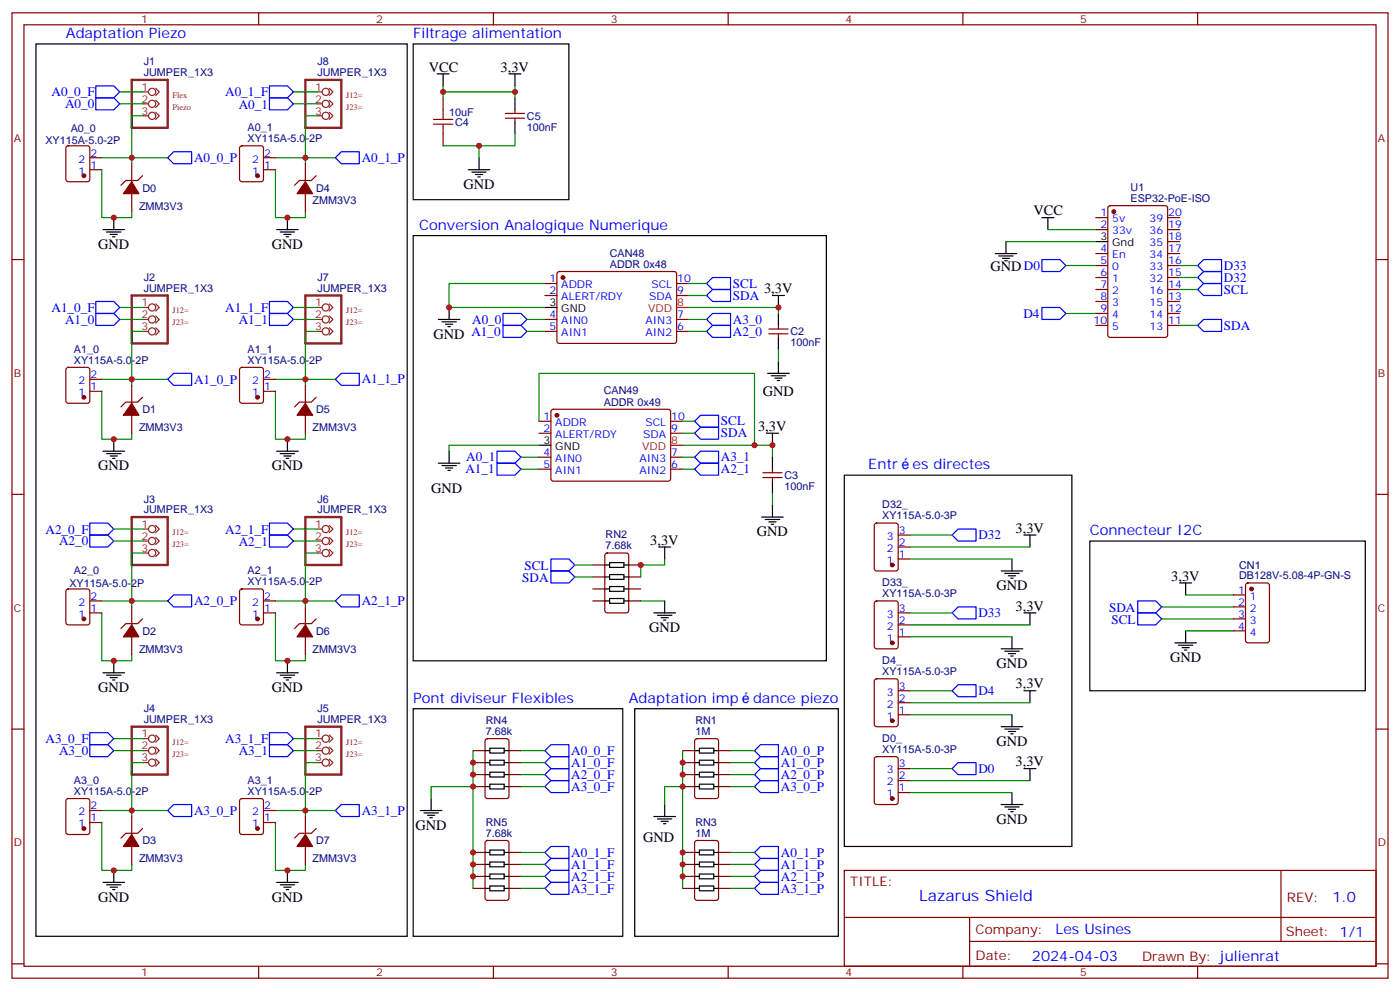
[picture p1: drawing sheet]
<svg xmlns="http://www.w3.org/2000/svg" width="412mm" height="292mm" viewBox="0 0 412 292" stroke-linecap="round" stroke-linejoin="round" font-family="sans-serif">
<g fill="none" stroke="#870000" stroke-width=".35">
<path d="M3.5 3.8h405.4v284.3h-405.4zM7.1 7.3h398.2v277.3h-398.2zM76.2 3.8v3.5M145.3 3.8v3.5M214.5 3.8v3.5M283.6 3.8v3.5M352.8 3.8v3.5M130.5 28.8v3.5M130.5 39.4v3.5M148.9 33.4h5.6M148.9 34.8h5.6M151.7 32.3v1.1"/>
<path d="M151.7 34.8v1.1M19.6 43.1l.5-.2h5.7l.6 .5 .1 9.4-.5 .7h-5.9l-.6-.4-.1-9.5zM26.5 50h3.5M26.5 46.5h3.5M38.8 48.2v5.3M38.8 57v5.3M42 51.8l-1.4 1.4h-3.6l-1.4 1.4M70.8 43.1l.5-.2h5.6l.7 .5v9.4l-.5 .7h-5.8l-.7-.4v-9.5zM77.6 50h3.5M77.6 46.5h3.5M90 48.2v5.3M90 57v5.3"/>
<path d="M93.1 51.8l-1.4 1.4h-3.5l-1.4 1.4M3.5 76.4h3.6M322.8 64.1h3.5M322.8 67.6h3.5M322.8 74.7h3.5M322.8 78.2h3.5M326.6 60.8l.4-.2h16.3l.6 .4 .1 37.7-.5 .6-16.5 .1-.6-.5-.1-37.6zM344 64.1h3.5M344 67.6h3.5M344 74.7h3.5M344 78.2h3.5M344 71.2h3.5"/>
<path d="M405.3 76.4h3.6M160.5 83.5h3.5M160.5 87h3.5M160.5 94.1h3.5M160.5 97.6h3.5M164.3 80.2l.4-.2h34.2l.4 .7v20l-.7 .4h-34.1l-.5-.7v-19.7zM199.3 83.5h3.5M199.3 87h3.5M199.3 94.1h3.5M199.3 97.6h3.5M226.5 98.3h5.6M226.5 96.9h5.6"/>
<path d="M229.3 95.8v1.1M229.3 98.3v1.1M322.8 81.7h3.5M322.8 85.3h3.5M322.8 88.8h3.5M322.8 92.3h3.5M322.8 95.8h3.5M344 81.7h3.5M344 85.3h3.5M344 88.8h3.5M344 92.3h3.5M344 95.8h3.5"/>
<path d="M19.6 108.4l.5-.2h5.7l.6 .4 .1 9.5-.5 .6-5.9 .1-.6-.5-.1-9.4zM26.5 115.3h3.5M26.5 111.7h3.5M38.8 113.5v5.3M42 117l-1.4 1.4h-3.6l-1.4 1.4M70.8 108.4l.5-.2h5.6l.7 .4v9.5l-.5 .6-5.8 .1-.7-.5v-9.4zM77.6 115.3h3.5M77.6 111.7h3.5M90 113.5v5.3M93.1 117l-1.4 1.4h-3.5l-1.4 1.4M38.8 122.3v5.3M90 122.3v5.3"/>
<path d="M158.7 124.1h3.6M158.7 127.6h3.6M158.7 134.7h3.6M158.7 138.2h3.6M162.5 120.8l.5-.3 34.1 .1 .5 .6-.1 20.1-.7 .4-34.1-.1-.4-.6v-19.8zM197.6 124.1h3.5M197.6 127.6h3.5M197.6 134.7h3.5M197.6 138.2h3.5M224.7 139.2h5.7M227.5 138.2v1M3.5 145.6h3.6"/>
<path d="M224.7 140.7h5.7M227.5 140.7v1M257.8 154.3l.4-.2h5.7l.6 .4 .1 13-.5 .6-5.9 .1-.6-.5-.1-12.9zM264.6 157.6h3.5M405.3 145.6h3.6M19.6 173.7l.5-.2h5.7l.6 .4 .1 9.4-.5 .7h-5.9l-.6-.4-.1-9.4zM26.5 177h3.5M38.8 178.8v5.2M70.8 173.7l.5-.2h5.6l.7 .4v9.4l-.5 .7h-5.8l-.7-.4v-9.4zM77.6 177h3.5M90 178.8v5.2M174.6 166.4h3.6"/>
<path d="M174.6 169.9h3.6M174.6 173.5h3.6M174.6 177h3.6M178.4 163.1l.5-.2h5.6l.7 .4v16.5l-.5 .7h-5.8l-.7-.4v-16.5zM185.2 166.4h3.5M185.2 169.9h3.5M185.2 173.5h3.5M185.2 177h3.5M257.8 177.2l.4-.2h5.7l.6 .4 .1 13-.5 .6-5.9 .1-.6-.5-.1-12.9zM264.6 164.6h3.5M264.6 161.1h3.5M363.4 175.2h3.5"/>
<path d="M363.4 178.8h3.5M367.1 171.9l.5-.2h5.6l.7 .4v16.5l-.4 .7h-5.9l-.7-.4v-16.5zM26.5 180.5h3.5M38.8 187.6v5.3M42 182.3l-1.4 1.4h-3.6l-1.4 1.4M77.6 180.5h3.5M90 187.6v5.3M93.1 182.3l-1.4 1.4h-3.5l-1.4 1.4M264.6 180.5h3.5M264.6 187.6h3.5M264.6 184h3.5M363.4 182.3h3.5"/>
<path d="M363.4 185.8h3.5M3.5 214.7h3.6M143.1 217.8l.5-.2h5.6l.7 .4v16.5l-.4 .6-5.9 .1-.7-.5v-16.4zM204.8 217.8l.5-.2h5.7l.6 .4 .1 16.5-.5 .6-5.9 .1-.6-.5-.1-16.4zM257.8 200.1l.4-.2h5.7l.6 .5 .1 12.9-.5 .7h-5.9l-.6-.4-.1-13zM264.6 210.5h3.5M264.6 207h3.5M264.6 203.4h3.5M405.3 214.7h3.6M19.6 235.4l.5-.2h5.7l.6 .4 .1 9.5-.5 .6-5.9 .1-.6-.5-.1-9.4zM26.5 238.7h3.5M70.8 235.4l.5-.2h5.6l.7 .4v9.5l-.5 .6-5.8 .1-.7-.5v-9.4z"/>
<path d="M77.6 238.7h3.5M139.3 221.1h3.6M139.3 224.6h3.6M139.3 228.1h3.6M139.3 231.7h3.6M149.9 221.1h3.6M149.9 224.6h3.6M149.9 228.1h3.6M149.9 231.7h3.6M201.1 221.1h3.5M201.1 224.6h3.5M201.1 228.1h3.5"/>
<path d="M201.1 231.7h3.5M211.7 221.1h3.5M211.7 224.6h3.5M211.7 228.1h3.5M211.7 231.7h3.5M257.8 223.1l.4-.3h5.7l.6 .5 .1 13-.5 .6-5.9 .1-.6-.5-.1-12.9zM264.6 233.4h3.5M264.6 229.9h3.5M264.6 226.4h3.5M26.5 242.3h3.5M38.8 240.5v5.3M38.8 249.3v5.3"/>
<path d="M42 244l-1.4 1.4h-3.6l-1.4 1.4M77.6 242.3h3.5M90 240.5v5.3M90 249.3v5.3M93.1 244l-1.4 1.4h-3.5l-1.4 1.4M139.3 251.1h3.6M139.3 254.6h3.6M139.3 258.1h3.6M143.1 247.8l.5-.3h5.6l.7 .5v16.5l-.4 .6-5.9 .1-.7-.5v-16.5zM149.9 251.1h3.6M149.9 254.6h3.6M149.9 258.1h3.6"/>
<path d="M201.1 251.1h3.5M201.1 254.6h3.5M201.1 258.1h3.5M204.8 247.8l.5-.3h5.7l.6 .5 .1 16.5-.5 .6-5.9 .1-.6-.5-.1-16.5zM211.7 251.1h3.5M211.7 254.6h3.5M211.7 258.1h3.5M248.7 256.4h156.6v28.2h-156.6zM377.3 256.4v20.9M139.3 261.7h3.6M149.9 261.7h3.6M201.1 261.7h3.5"/>
<path d="M211.7 261.7h3.5M248.7 270.2h156.5M285.6 277.3h119.6M285.6 270.2v14.1M3.5 283.9h3.6M76.2 284.6v3.5M145.3 284.6v3.5M214.5 284.6v3.5M283.6 284.6v3.5M352.8 284.6v3.5M405.3 283.9h3.6"/>
</g>
<g fill="#870000" stroke="#870000" stroke-width=".35">
<path d="M38.8 53.5l2.1 3.5h-4.6z"/>
<path d="M38.8 118.8l2.1 3.5h-4.6z"/>
<path d="M38.8 184l2.1 3.6h-4.6z"/>
<path d="M38.8 245.8l2.1 3.5h-4.6z"/>
<path d="M90 53.5l2.1 3.5h-4.6z"/>
<path d="M90 118.8l2.1 3.5h-4.6z"/>
<path d="M90 184l2.1 3.6h-4.6z"/>
<path d="M90 245.8l2.1 3.5h-4.6z"/>
<circle cx="328.1" cy="62.3" r=".53"/>
<circle cx="165.8" cy="81.7" r=".53"/>
<circle cx="164" cy="122.3" r=".53"/>
<circle cx="24.7" cy="51.8" r=".53"/>
<circle cx="24.7" cy="117" r=".53"/>
<circle cx="24.7" cy="182.3" r=".53"/>
<circle cx="24.7" cy="244" r=".53"/>
<circle cx="75.8" cy="51.8" r=".53"/>
<circle cx="75.8" cy="117" r=".53"/>
<circle cx="75.8" cy="182.3" r=".53"/>
<circle cx="75.8" cy="244" r=".53"/>
<circle cx="262.8" cy="166.4" r=".53"/>
<circle cx="262.8" cy="189.3" r=".53"/>
<circle cx="262.8" cy="212.3" r=".53"/>
<circle cx="262.8" cy="235.2" r=".53"/>
<circle cx="368.7" cy="173.5" r=".53"/>
</g>
<g fill="none" stroke="#000" stroke-width=".35">
<path d="M10.6 12.9h109.3v262.9h-109.3zM121.7 12.9h45.9v45.9h-45.9zM128.8 21.8h3.5M130.5 21.8v3.5M149.9 21.8h3.6M151.7 21.8v3.5M151.7 28.8v3.5M151.7 35.9v3.5M137.9 50h6.4M139 50.7h4.2M140.1 51.4h2.1M140.8 52.1h.7"/>
<path d="M141.1 46.5v3.5M30.3 67.6h6.4M31.4 68.3h4.2M32.5 69h2.1M33.2 69.7h.7M33.5 64.1v3.5M81.5 67.6h6.3M82.5 68.3h4.3M83.6 69h2.1M84.3 69.7h.7M84.7 64.1v3.5M121.7 69.4h121.7v125.2h-121.7z"/>
<path d="M293.2 74.7h6.3M294.2 75.4h4.2M295.3 76.1h2.1M296 76.8h.7M296.3 71.2v3.5M306.9 64.1h3.5M308.7 64.1v3.5M322.8 71.2h3.5M129.1 94.1h6.4M130.2 94.8h4.2M131.2 95.5h2.1M131.9 96.2h.7"/>
<path d="M132.3 90.6v3.5M160.5 90.6h3.5M227.5 87h3.6M229.3 87v3.6M229.3 92.3v3.5M229.3 99.4v3.5M226.1 110h6.4M227.2 110.7h4.2M228.2 111.4h2.2M229 112.1h.7M229.3 106.4v3.6M30.3 132.9h6.4"/>
<path d="M31.4 133.6h4.2M32.5 134.3h2.1M33.2 135h.7M33.5 129.4v3.5M81.5 132.9h6.3M82.5 133.6h4.3M83.6 134.3h2.1M84.3 135h.7M84.7 129.4v3.5M129.1 136.4h6.4M130.2 137.1h4.2M131.2 137.8h2.1"/>
<path d="M131.9 138.5h.7M132.3 132.9v3.5M158.7 131.1h3.6M225.8 127.6h3.5M227.5 127.6v3.5M227.5 134.7v3.5M248.7 139.9h67v109.4h-67zM224.4 152.3h6.3M225.4 153h4.3M226.5 153.7h2.1M227.2 154.4h.7M227.5 141.7v3.5"/>
<path d="M227.5 148.8v3.5M301.6 157.6h3.6M303.4 157.6v3.5M321 159.3h81.2v44.1h-81.2zM178.2 166.4h1.4M178.2 169.9h1.4M178.2 173.5h1.4M178.2 177h1.4M179.6 165.7h4.2v1.4h-4.2zM179.6 169.2h4.2v1.4h-4.2zM179.6 172.8h4.2v1.4h-4.2zM179.6 176.3h4.2v1.4h-4.2z"/>
<path d="M183.8 166.4h1.4M183.8 169.9h1.4M183.8 173.5h1.4M183.8 177h1.4M194 161.1h3.6M195.8 161.1v3.5M195.8 177v3.5M294.9 168.2h6.4M296 168.9h4.2M297 169.6h2.2M297.7 170.3h.7M298.1 164.6v3.6"/>
<path d="M347.5 171.7h3.5M349.2 171.7v3.5M30.3 198.2h6.4M31.4 198.9h4.2M32.5 199.6h2.1M33.5 194.6v3.6M81.5 198.2h6.3M82.5 198.9h4.3M83.6 199.6h2.1M84.7 194.6v3.6M192.6 180.5h6.4M193.7 181.2h4.2"/>
<path d="M194.7 181.9h2.1M195.4 182.6h.7M294.9 191.1h6.4M296 191.8h4.2M297 192.5h2.2M297.7 193.2h.7M298.1 187.6v3.5M301.6 180.5h3.6M303.4 180.5v3.5M346.1 189.3h6.3M347.1 190h4.3M348.2 190.7h2.1"/>
<path d="M348.9 191.5h.7M349.2 185.8v3.5M33.2 200.3h.7M84.3 200.3h.7M121.7 208.7h61.7v67.1h-61.7zM187 208.7h59.9v67.1h-59.9zM294.9 214h6.4M296 214.7h4.2M297 215.4h2.2M297.7 216.1h.7M298.1 210.5v3.5M301.6 203.4h3.6"/>
<path d="M303.4 203.4v3.6M123.8 238.7h6.4M124.9 239.4h4.2M127 235.2v3.5M142.9 221.1h1.4M142.9 224.6h1.4M142.9 228.1h1.4M142.9 231.7h1.4M144.3 220.4h4.2v1.4h-4.2zM144.3 223.9h4.2v1.4h-4.2zM144.3 227.4h4.2v1.4h-4.2zM144.3 231h4.2v1.4h-4.2z"/>
<path d="M148.5 221.1h1.4M148.5 224.6h1.4M148.5 228.1h1.4M148.5 231.7h1.4M195.8 237v3.5M204.6 221.1h1.4M204.6 224.6h1.4M204.6 228.1h1.4M204.6 231.7h1.4M206 220.4h4.3v1.4h-4.3zM206 223.9h4.3v1.4h-4.3zM206 227.4h4.3v1.4h-4.3z"/>
<path d="M206 231h4.3v1.4h-4.3zM210.3 221.1h1.4M210.3 224.6h1.4M210.3 228.1h1.4M210.3 231.7h1.4M294.9 237h6.4M296 237.7h4.2M297 238.4h2.2M297.7 239.1h.7M298.1 233.4v3.6M301.6 226.4h3.6M303.4 226.4v3.5"/>
<path d="M30.3 259.9h6.4M33.5 256.4v3.5M81.5 259.9h6.3M84.7 256.4v3.5M125.9 240.1h2.2M126.6 240.8h.8M142.9 251.1h1.4M142.9 254.6h1.4M142.9 258.1h1.4M144.3 250.4h4.2v1.4h-4.2zM144.3 253.9h4.2v1.4h-4.2zM144.3 257.4h4.2v1.4h-4.2z"/>
<path d="M148.5 251.1h1.4M148.5 254.6h1.4M148.5 258.1h1.4M192.6 240.5h6.4M193.7 241.2h4.2M194.7 241.9h2.1M195.4 242.6h.7M204.6 251.1h1.4M204.6 254.6h1.4M204.6 258.1h1.4M206 250.4h4.3v1.4h-4.3zM206 253.9h4.3v1.4h-4.3z"/>
<path d="M206 257.4h4.3v1.4h-4.3zM210.3 251.1h1.4M210.3 254.6h1.4M210.3 258.1h1.4M31.4 260.6h4.2M32.5 261.3h2.1M33.2 262h.7M82.5 260.6h4.3M83.6 261.3h2.1M84.3 262h.7M142.9 261.7h1.4M144.3 260.9h4.2v1.5h-4.2z"/>
<path d="M148.5 261.7h1.4M204.6 261.7h1.4M206 260.9h4.3v1.5h-4.3zM210.3 261.7h1.4"/>
</g>
<g fill="none" stroke="#00f" stroke-width=".35">
<path d="M28.2 28.8h5.3l1.8 1.8-1.8 1.7h-5.3zM28.2 25.3h5.3l1.8 1.8-1.8 1.7h-5.3zM79.4 28.8h5.3l1.7 1.8-1.7 1.7h-5.3zM79.4 25.3h5.3l1.7 1.8-1.7 1.7h-5.3zM49.4 46.5l1.8-1.8h5.2v3.5h-5.2zM98.8 46.5l1.7-1.8h5.3v3.5h-5.3zM306.9 76.4h5.3l1.8 1.8-1.8 1.8h-5.3zM352.8 78.2l1.7-1.8h5.3v3.6h-5.3zM354.5 80h5.3v3.5h-5.3l-1.7-1.8zM28.2 92.3h5.3l1.8 1.8-1.8 1.7h-5.3zM28.2 88.8h5.3l1.8 1.8-1.8 1.7h-5.3zM79.4 92.3h5.3l1.7 1.8-1.7 1.7h-5.3z"/>
<path d="M79.4 88.8h5.3l1.7 1.8-1.7 1.7h-5.3zM148.2 92.3h5.3l1.7 1.8-1.7 1.7h-5.3zM148.2 95.8h5.3l1.7 1.8-1.7 1.8h-5.3zM208.1 87l1.8-1.7h5.3v3.5h-5.3zM208.1 83.5l1.8-1.8h5.3v3.6h-5.3zM208.1 94.1l1.8-1.8h5.3v3.5h-5.3zM208.1 97.6l1.8-1.8h5.3v3.6h-5.3zM306.9 90.6h5.3l1.8 1.7-1.8 1.8h-5.3zM352.8 95.8l1.7-1.7h5.3v3.5h-5.3zM354.5 83.5h5.3v3.5h-5.3l-1.7-1.7zM49.4 111.7l1.8-1.7h5.2v3.5h-5.2zM98.8 111.7l1.7-1.7h5.3v3.5h-5.3z"/>
<path d="M146.4 132.9h5.3l1.8 1.8-1.8 1.7h-5.3zM146.4 136.4h5.3l1.8 1.8-1.8 1.7h-5.3zM204.6 127.6l1.8-1.8h5.3v3.6h-5.3zM204.6 124.1l1.8-1.8h5.3v3.5h-5.3zM204.6 134.7l1.8-1.8h5.3v3.5h-5.3zM204.6 138.2l1.8-1.8h5.3v3.5h-5.3zM26.5 157.6h5.2l1.8 1.7-1.8 1.8h-5.2zM26.5 154.1h5.2l1.8 1.7-1.8 1.8h-5.2zM79.4 157.6h5.3l1.7 1.7-1.7 1.8h-5.3zM79.4 154.1h5.3l1.7 1.7-1.7 1.8h-5.3zM280.5 157.6l1.7-1.8h5.3v3.5h-5.3zM49.4 177l1.8-1.8h5.2v3.6h-5.2z"/>
<path d="M98.8 177l1.7-1.8h5.3v3.6h-5.3zM162.3 168.2h5.3l1.7 1.7-1.7 1.8h-5.3zM162.3 164.6h5.3l1.7 1.8-1.7 1.8h-5.3zM282.2 178.8h5.3v3.5h-5.3l-1.7-1.8zM335.1 177h5.3l1.8 1.8-1.8 1.7h-5.3zM335.1 180.5h5.3l1.8 1.8-1.8 1.7h-5.3zM26.5 219.3h5.2l1.8 1.8-1.8 1.7h-5.2zM26.5 215.8h5.2l1.8 1.8-1.8 1.7h-5.2zM79.4 219.3h5.3l1.7 1.8-1.7 1.7h-5.3zM79.4 215.8h5.3l1.7 1.8-1.7 1.7h-5.3zM282.2 201.7h5.3v3.5h-5.3l-1.7-1.8zM49.4 238.7l1.8-1.7h5.2v3.5h-5.2z"/>
<path d="M98.8 238.7l1.7-1.7h5.3v3.5h-5.3zM160.5 221.1l1.8-1.8h5.3v3.5h-5.3zM160.5 224.6l1.8-1.8h5.3v3.6h-5.3zM160.5 231.7l1.8-1.8h5.3v3.5h-5.3zM162.3 226.4h5.3v3.5h-5.3l-1.8-1.8zM222.2 224.6l1.8-1.8h5.3v3.6h-5.3zM222.2 231.7l1.8-1.8h5.3v3.5h-5.3zM222.2 221.1l1.8-1.8h5.3v3.5h-5.3zM224 226.4h5.3v3.5h-5.3l-1.8-1.8zM282.2 224.6h5.3v3.5h-5.3l-1.7-1.7zM160.5 254.6l1.8-1.8h5.3v3.6h-5.3zM162.3 249.3h5.3v3.5h-5.3l-1.8-1.7z"/>
<path d="M162.3 256.4h5.3v3.5h-5.3l-1.8-1.8zM222.2 254.6l1.8-1.8h5.3v3.6h-5.3zM224 249.3h5.3v3.5h-5.3l-1.8-1.7zM224 256.4h5.3v3.5h-5.3l-1.8-1.8zM160.5 261.7l1.8-1.8h5.3v3.5h-5.3zM222.2 261.7l1.8-1.8h5.3v3.5h-5.3z"/>
</g>
<g fill="none" stroke="#008700" stroke-width=".35">
<path d="M35.3 27.1h7M35.3 30.6h7M42.3 34.1h-3.5v12.4h10.6M86.4 27.1h7.1M86.4 30.6h7.1M93.5 34.1h-3.5v12.4h8.8M130.5 25.3v3.5M130.5 27.1h21.2M151.7 39.4v3.5h-10.6M151.7 25.3v3.5M30 50v14.1h8.8v-1.8M30 46.5h8.8v1.7"/>
<path d="M81.1 46.5h8.9v1.7M81.1 50v14.1h8.9v-1.8M130.5 42.9h10.6v3.6M296.3 71.2h26.5M308.7 67.6h14.1M314 78.2h8.8M347.5 78.2h5.3M35.3 94.1h7M35.3 90.6h7M42.3 97.6h-3.5v14.1h10.6M86.4 94.1h7.1M86.4 90.6h7.1"/>
<path d="M93.5 97.6h-3.5v14.1h8.8M155.2 94.1h5.3M155.2 97.6h5.3M160.5 83.5h-28.2v7.1h28.2M202.8 90.6h26.5v1.7M202.8 83.5h5.3M202.8 87h5.3M202.8 94.1h5.3M202.8 97.6h5.3M314 92.3h8.8M347.5 85.3h5.3M347.5 95.8h5.3"/>
<path d="M347.5 81.7h5.3M30 111.7h8.8v1.8M30 115.3v14.1h8.8v-1.8M81.1 111.7h8.9v1.8M81.1 115.3v14.1h8.9v-1.8M229.3 102.9v3.5M153.5 134.7h5.2M153.5 138.2h5.2M158.7 131.1h-26.4v1.8M158.7 124.1v-14.1h63.5v21.1M201.1 131.1h26.4v3.6M201.1 127.6h3.5"/>
<path d="M201.1 124.1h3.5M201.1 134.7h3.5M201.1 138.2h3.5M33.5 159.3h8.8M33.5 155.8h8.8M86.4 159.3h7.1M86.4 155.8h7.1M227.5 145.2v3.6M268.1 157.6h12.4M30 177h8.8v1.8M42.3 162.9h-3.5v14.1h10.6M81.1 177h8.9v1.8"/>
<path d="M93.5 162.9h-3.5v14.1h8.8M169.3 166.4h5.3M169.3 169.9h5.3M188.7 177h7.1M195.8 164.6v1.8h-7.1v3.5M268.1 161.1h35.3M268.1 164.6h30M342.2 178.8h21.2M349.2 175.2h14.2M30 180.5v14.1h8.8v-1.7M81.1 180.5v14.1h8.9v-1.7M268.1 180.5h12.4"/>
<path d="M268.1 184h35.3M268.1 187.6h30M342.2 182.3h21.2M349.2 185.8h14.2M33.5 217.6h8.8M86.4 217.6h7.1M268.1 203.4h12.4M268.1 207h35.3M268.1 210.5h30M30 238.7h8.8v1.8M33.5 221.1h8.8M42.3 224.6h-3.5v14.1h10.6"/>
<path d="M81.1 238.7h8.9v1.8M86.4 221.1h7.1M93.5 224.6h-3.5v14.1h8.8M139.3 231.7h-12.3v3.5M139.3 221.1v40.6M153.5 221.1h7M153.5 224.6h7M153.5 228.1h7M153.5 231.7h7M201.1 221.1v10.6h-5.3v5.3M201.1 231.7v30M215.2 221.1h7"/>
<path d="M215.2 224.6h7M215.2 228.1h7M215.2 231.7h7M268.1 226.4h12.4M268.1 229.9h35.3M268.1 233.4h30M30 242.3v14.1h8.8v-1.8M81.1 242.3v14.1h8.9v-1.8M153.5 251.1h7M153.5 254.6h7M153.5 258.1h7M215.2 251.1h7"/>
<path d="M215.2 254.6h7M215.2 258.1h7M153.5 261.7h7M215.2 261.7h7"/>
</g>
<path d="M199.3 90.6h3.5M197.6 131.1h3.5" fill="none" stroke="#f00" stroke-width=".35"/>
<path d="M127.7 36.6h5.6M127.7 35.2h5.6M130.5 32.3v2.9M130.5 36.6v2.8" fill="none" stroke="#a10000" stroke-width=".35"/>
<path d="M38.8 23.5h10.6v14.1h-10.6zM90 23.5h10.5v14.1h-10.5zM38.8 87h10.6v14.1h-10.6zM90 87h10.5v14.1h-10.5zM38.8 152.3h10.6v14.1h-10.6zM90 152.3h10.5v14.1h-10.5zM38.8 214h10.6v14.1h-10.6zM90 214h10.5v14.1h-10.5z" fill="none" stroke="#8c2424" stroke-width=".71"/>
<g fill="none" stroke="#8c2424" stroke-width=".35">
<path d="M42.3 27.1h1.4M42.3 30.6h1.4M42.3 34.1h1.4M45.9 26l1 1.1-1 1M45.9 29.5l1 1.1-1 1M45.9 33.1l1 1-1 1.1M93.5 27.1h1.4M93.5 30.6h1.4M93.5 34.1h1.4M97 26l1.1 1.1-1.1 1M97 29.5l1.1 1.1-1.1 1M97 33.1l1.1 1-1.1 1.1"/>
<path d="M42.3 90.6h1.4M42.3 94.1h1.4M42.3 97.6h1.4M45.9 89.5l1 1.1-1 1M45.9 93l1 1.1-1 1M45.9 96.6l1 1-1 1.1M93.5 90.6h1.4M93.5 94.1h1.4M93.5 97.6h1.4M97 89.5l1.1 1.1-1.1 1M97 93l1.1 1.1-1.1 1M97 96.6l1.1 1-1.1 1.1"/>
<path d="M42.3 155.8h1.4M42.3 159.3h1.4M45.9 154.8l1 1-1 1.1M45.9 158.3l1 1-1 1.1M93.5 155.8h1.4M93.5 159.3h1.4M97 154.8l1.1 1-1.1 1.1M97 158.3l1.1 1-1.1 1.1M42.3 162.9h1.4M45.9 161.8l1 1.1-1 1M93.5 162.9h1.4M97 161.8l1.1 1.1-1.1 1"/>
<path d="M42.3 217.6h1.4M45.9 216.5l1 1.1-1 1M93.5 217.6h1.4M97 216.5l1.1 1.1-1.1 1M42.3 221.1h1.4M42.3 224.6h1.4M45.9 220l1 1.1-1 1M45.9 223.6l1 1-1 1.1M93.5 221.1h1.4M93.5 224.6h1.4M97 220l1.1 1.1-1.1 1M97 223.6l1.1 1-1.1 1.1"/>
<circle cx="44.8" cy="27.1" r="1.06"/>
<circle cx="44.8" cy="34.1" r="1.06"/>
<circle cx="44.8" cy="30.6" r="1.06"/>
<circle cx="96" cy="34.1" r="1.06"/>
<circle cx="96" cy="30.6" r="1.06"/>
<circle cx="96" cy="27.1" r="1.06"/>
<circle cx="44.8" cy="97.6" r="1.06"/>
<circle cx="44.8" cy="90.6" r="1.06"/>
<circle cx="44.8" cy="94.1" r="1.06"/>
<circle cx="96" cy="97.6" r="1.06"/>
<circle cx="96" cy="94.1" r="1.06"/>
<circle cx="96" cy="90.6" r="1.06"/>
<circle cx="44.8" cy="159.3" r="1.06"/>
<circle cx="44.8" cy="155.8" r="1.06"/>
<circle cx="96" cy="155.8" r="1.06"/>
<circle cx="96" cy="159.3" r="1.06"/>
<circle cx="44.8" cy="162.9" r="1.06"/>
<circle cx="96" cy="162.9" r="1.06"/>
<circle cx="44.8" cy="217.6" r="1.06"/>
<circle cx="96" cy="217.6" r="1.06"/>
<circle cx="44.8" cy="221.1" r="1.06"/>
<circle cx="44.8" cy="224.6" r="1.06"/>
<circle cx="96" cy="221.1" r="1.06"/>
<circle cx="96" cy="224.6" r="1.06"/>
</g>
<g fill="#c00">
<circle cx="222.3" cy="131.1" r=".88"/>
<circle cx="188.7" cy="166.4" r=".88"/>
<circle cx="201.1" cy="231.7" r=".88"/>
<circle cx="201.1" cy="228.1" r=".88"/>
<circle cx="201.1" cy="224.6" r=".88"/>
<circle cx="201.1" cy="251.1" r=".88"/>
<circle cx="201.1" cy="254.6" r=".88"/>
<circle cx="201.1" cy="258.1" r=".88"/>
<circle cx="227.5" cy="131.1" r=".88"/>
<circle cx="132.3" cy="90.6" r=".88"/>
<circle cx="229.3" cy="90.6" r=".88"/>
<circle cx="33.5" cy="64.1" r=".88"/>
<circle cx="33.5" cy="129.4" r=".88"/>
<circle cx="33.5" cy="194.6" r=".88"/>
<circle cx="33.5" cy="256.4" r=".88"/>
<circle cx="84.7" cy="64.1" r=".88"/>
<circle cx="84.7" cy="129.4" r=".88"/>
<circle cx="84.7" cy="194.6" r=".88"/>
<circle cx="84.7" cy="256.4" r=".88"/>
<circle cx="141.1" cy="42.9" r=".88"/>
<circle cx="130.5" cy="27.1" r=".88"/>
<circle cx="151.7" cy="27.1" r=".88"/>
<circle cx="38.8" cy="46.5" r=".88"/>
<circle cx="38.8" cy="111.7" r=".88"/>
<circle cx="38.8" cy="177" r=".88"/>
<circle cx="38.8" cy="238.7" r=".88"/>
<circle cx="90" cy="46.5" r=".88"/>
<circle cx="90" cy="111.7" r=".88"/>
<circle cx="90" cy="177" r=".88"/>
<circle cx="90" cy="238.7" r=".88"/>
<circle cx="139.3" cy="231.7" r=".88"/>
<circle cx="139.3" cy="251.1" r=".88"/>
<circle cx="139.3" cy="254.6" r=".88"/>
<circle cx="139.3" cy="258.1" r=".88"/>
<circle cx="139.3" cy="228.1" r=".88"/>
<circle cx="139.3" cy="224.6" r=".88"/>
</g>
<text font-size="4.6" fill="#00f" x="270.8" y="265.4">Lazarus Shield</text>
<g font-size="4.2" fill="#00f">
<text x="19.4" y="11.2">Adaptation Piezo</text>
<text x="121.7" y="11.2">Filtrage alimentation</text>
<text x="123.5" y="67.6">Conversion Analogique Numerique</text>
<text x="255.8" y="138.2">Entr</text>
<text x="268.8" y="138.2">es directes</text>
<text x="321" y="157.6">Connecteur I2C</text>
<text x="121.7" y="207">Pont diviseur Flexibles</text>
<text x="185.2" y="207">Adaptation imp</text>
<text x="221.8" y="207">dance piezo</text>
<text x="392.5" y="265.6">1.0</text>
<text x="310.9" y="275.2">Les Usines</text>
<text x="304" y="283">2024-04-03</text>
</g>
<g font-size="4.2">
<text x="126.3" y="21.1">VCC</text>
<text x="147.5" y="21.1">3,3V</text>
<text x="136.5" y="55.6">GND</text>
<text x="304.4" y="63.4">VCC</text>
<text x="28.9" y="73.3">GND</text>
<text x="80.1" y="73.3">GND</text>
<text x="291.7" y="79.7">GND D0</text>
<text x="225.1" y="86.3">3,3V</text>
<text x="127.7" y="99.7">GND A1_0</text>
<text x="224.7" y="116.7">GND</text>
<text x="223.3" y="126.9">3,3V</text>
<text x="28.9" y="138.5">GND</text>
<text x="80.1" y="138.5">GND</text>
<text x="127" y="145.2">GND</text>
<text x="191.6" y="160.4">3,3V</text>
<text x="223" y="157.9">GND</text>
<text x="299.2" y="156.9">3,3V</text>
<text x="293.5" y="173.8">GND</text>
<text x="345" y="171">3,3V</text>
<text x="299.2" y="179.8">3,3V</text>
<text x="191.2" y="186.2">GND</text>
<text x="293.5" y="196.7">GND</text>
<text x="344.7" y="195">GND</text>
<text x="28.9" y="203.8">GND</text>
<text x="80.1" y="203.8">GND</text>
<text x="299.2" y="202.7">3,3V</text>
<text x="293.5" y="219.7">GND</text>
<text x="299.2" y="225.7">3,3V</text>
<text x="122.4" y="244.4">GND</text>
<text x="293.5" y="242.6">GND</text>
<text x="189.4" y="247.9">GND</text>
<text x="28.9" y="265.5">GND</text>
<text x="80.1" y="265.5">GND</text>
</g>
<g font-size="3.9" fill="#00f">
<text x="15.2" y="28.3">A0_0_F</text>
<text x="66.3" y="28.4">A0_1_F</text>
<text x="19.2" y="31.9">A0_0</text>
<text x="70.3" y="32">A0_1</text>
<text x="57.1" y="47.7">A0_0_P</text>
<text x="106.5" y="47.7">A0_1_P</text>
<text x="360.5" y="79.4">D33</text>
<text x="360.5" y="83">D32</text>
<text x="215.9" y="88.3">SDA</text>
<text x="215.9" y="84.7">SCL</text>
<text x="360.5" y="86.5">SCL</text>
<text x="15.2" y="91.9">A1_0_F</text>
<text x="19.2" y="95.5">A1_0</text>
<text x="66.3" y="91.9">A1_1_F</text>
<text x="70.3" y="95.4">A1_1</text>
<text x="139.1" y="95.4">A0_0</text>
<text x="215.9" y="95.3">A3_0</text>
<text x="301.5" y="93.7">D4</text>
<text x="215.9" y="98.8">A2_0</text>
<text x="360.5" y="97.1">SDA</text>
<text x="57.1" y="113">A1_0_P</text>
<text x="106.5" y="112.9">A1_1_P</text>
<text x="212.4" y="125.3">SCL</text>
<text x="212.4" y="128.8">SDA</text>
<text x="137.3" y="135.8">A0_1</text>
<text x="212.4" y="135.9">A3_1</text>
<text x="137.1" y="139.4">A1_1</text>
<text x="212.4" y="139.4">A2_1</text>
<text x="13.4" y="157.1">A2_0_F</text>
<text x="17.4" y="160.6">A2_0</text>
<text x="66.3" y="157.1">A2_1_F</text>
<text x="70.3" y="160.7">A2_1</text>
<text x="288.2" y="158.8">D32</text>
<text x="154.5" y="167.8">SCL</text>
<text x="153.8" y="171.3">SDA</text>
<text x="57.1" y="178.2">A2_0_P</text>
<text x="106.5" y="178.3">A2_1_P</text>
<text x="288.2" y="181.7">D33</text>
<text x="326.7" y="180.1">SDA</text>
<text x="327.4" y="183.6">SCL</text>
<text x="288.2" y="204.7">D4</text>
<text x="13.4" y="218.9">A3_0_F</text>
<text x="66.3" y="218.9">A3_1_F</text>
<text x="17.4" y="222.5">A3_0</text>
<text x="70.3" y="222.5">A3_1</text>
<text x="168.3" y="222.3">A0_0_F</text>
<text x="168.3" y="225.8">A1_0_F</text>
<text x="230" y="225.9">A1_0_P</text>
<text x="230" y="222.4">A0_0_P</text>
<text x="288.2" y="227.6">D0</text>
<text x="168.3" y="229.4">A2_0_F</text>
<text x="168.3" y="232.9">A3_0_F</text>
<text x="230" y="229.5">A2_0_P</text>
<text x="230" y="233">A3_0_P</text>
<text x="57.1" y="239.9">A3_0_P</text>
<text x="106.5" y="240">A3_1_P</text>
<text x="168.3" y="252.3">A0_1_F</text>
<text x="168.3" y="255.8">A1_1_F</text>
<text x="230" y="252.3">A0_1_P</text>
<text x="230" y="255.9">A1_1_P</text>
<text x="168.3" y="259.3">A2_1_F</text>
<text x="168.3" y="262.9">A3_1_F</text>
<text x="230" y="259.3">A2_1_P</text>
<text x="230" y="262.9">A3_1_P</text>
</g>
<g font-size="3.9" fill="#800">
<text x="250.5" y="260.9">TITLE:</text>
<text x="379.1" y="265.6">REV:</text>
<text x="287.4" y="275.1">Company:</text>
<text x="378.7" y="275.8">Sheet: 1/1</text>
<text x="287.4" y="282.8">Date:</text>
<text x="336.4" y="282.9">Drawn By: julienrat</text>
</g>
<g font-size="3.2" fill="#800">
<text x="41.6" y="6.8">1</text>
<text x="110.8" y="6.8">2</text>
<text x="179.9" y="6.8">3</text>
<text x="249.1" y="6.8">4</text>
<text x="318.2" y="6.8">5</text>
<text x="4.1" y="41.9">A</text>
<text x="405.9" y="41.9">A</text>
<text x="4.1" y="111">B</text>
<text x="405.9" y="111">B</text>
<text x="4.1" y="180.2">C</text>
<text x="405.9" y="180.2">C</text>
<text x="4.1" y="249.3">D</text>
<text x="405.9" y="249.3">D</text>
<text x="41.6" y="287.6">1</text>
<text x="110.8" y="287.6">2</text>
<text x="179.9" y="287.6">3</text>
<text x="249.1" y="287.6">4</text>
<text x="318.2" y="287.6">5</text>
</g>
<g font-size="3.2" fill="#000080">
<text x="42.4" y="22.5">JUMPER_1X3</text>
<text x="42.4" y="19.3">J1</text>
<text x="93.5" y="22.5">JUMPER_1X3</text>
<text x="93.5" y="19.3">J8</text>
<text x="132.3" y="34.1">10uF</text>
<text x="155.2" y="35.3">C5</text>
<text x="20.8" y="38.8">A0_0</text>
<text x="72.9" y="41.9">XY115A-5.0-2P</text>
<text x="72.9" y="38.6">A0_1</text>
<text x="134.1" y="37.1">C4</text>
<text x="155.2" y="38.6">100nF</text>
<text x="13.4" y="42.3">XY115A-5.0-2P</text>
<text x="42" y="56.5">D0</text>
<text x="92.1" y="60">ZMM3V3</text>
<text x="93.1" y="56.5">D4</text>
<text x="333" y="59.5">ESP32-PoE-ISO</text>
<text x="333" y="56.3">U1</text>
<text x="40.9" y="61.8">ZMM3V3</text>
<text x="179.6" y="75.6">CAN48</text>
<text x="42.4" y="82.8">J2</text>
<text x="93.5" y="82.8">J7</text>
<text x="179.6" y="78.9">ADDR 0x48</text>
<text x="42.4" y="86">JUMPER_1X3</text>
<text x="93.5" y="86">JUMPER_1X3</text>
<text x="232.8" y="98.7">C2</text>
<text x="21.8" y="107.1">XY115A-5.0-2P</text>
<text x="21.8" y="103.9">A1_0</text>
<text x="72.9" y="107.1">XY115A-5.0-2P</text>
<text x="72.9" y="103.9">A1_1</text>
<text x="232.8" y="102.1">100nF</text>
<text x="177.9" y="119.5">ADDR 0x49</text>
<text x="177.9" y="116.2">CAN49</text>
<text x="42" y="121.7">D1</text>
<text x="93.1" y="121.7">D5</text>
<text x="40.9" y="127">ZMM3V3</text>
<text x="92.1" y="127">ZMM3V3</text>
<text x="231.1" y="141.1">C3</text>
<text x="42.4" y="148">J3</text>
<text x="93.5" y="148">J6</text>
<text x="231.1" y="144.4">100nF</text>
<text x="259.9" y="149.7">D32_</text>
<text x="42.4" y="151.2">JUMPER_1X3</text>
<text x="93.5" y="151.2">JUMPER_1X3</text>
<text x="259.9" y="153">XY115A-5.0-3P</text>
<text x="178.4" y="161.8">7.68k</text>
<text x="178.4" y="158.5">RN2</text>
<text x="365" y="167.4">CN1</text>
<text x="20.4" y="172.9">XY115A-5.0-2P</text>
<text x="21.8" y="169.1">A2_0</text>
<text x="72.9" y="172.4">XY115A-5.0-2P</text>
<text x="72.9" y="169.1">A2_1</text>
<text x="259.9" y="172.7">D33_</text>
<text x="365" y="170.6">DB128V-5.08-4P-GN-S</text>
<text x="259.9" y="175.9">XY115A-5.0-3P</text>
<text x="42" y="187">D2</text>
<text x="93.1" y="187">D6</text>
<text x="40.9" y="192.3">ZMM3V3</text>
<text x="92.1" y="192.3">ZMM3V3</text>
<text x="259.9" y="195.6">D4_</text>
<text x="259.9" y="198.9">XY115A-5.0-3P</text>
<text x="42.4" y="209.8">J4</text>
<text x="93.5" y="209.8">J5</text>
<text x="42.4" y="213">JUMPER_1X3</text>
<text x="93.5" y="213">JUMPER_1X3</text>
<text x="143.1" y="213.2">RN4</text>
<text x="204.9" y="213.2">RN1</text>
<text x="143.1" y="216.5">7.68k</text>
<text x="204.8" y="216.5">1M</text>
<text x="259.9" y="221.8">XY115A-5.0-3P</text>
<text x="259.9" y="218.5">D0_</text>
<text x="21.8" y="230.9">A3_0</text>
<text x="72.9" y="230.9">A3_1</text>
<text x="21.8" y="234.1">XY115A-5.0-2P</text>
<text x="72.9" y="234.1">XY115A-5.0-2P</text>
<text x="143.1" y="243.2">RN5</text>
<text x="204.9" y="243.2">RN3</text>
<text x="42" y="248.7">D3</text>
<text x="93.1" y="248.7">D7</text>
<text x="143.1" y="246.5">7.68k</text>
<text x="204.8" y="246.5">1M</text>
<text x="40.9" y="254">ZMM3V3</text>
<text x="92.1" y="254">ZMM3V3</text>
</g>
<g font-size="3.2" fill="#8d2323">
<text x="41.7" y="26.7">1</text>
<text x="92.9" y="26.7">1</text>
<text x="41.7" y="30.2">2</text>
<text x="41.7" y="33.8">3</text>
<text x="92.9" y="30.2">2</text>
<text x="92.9" y="33.8">3</text>
<text x="41.7" y="90.2">1</text>
<text x="41.7" y="93.7">2</text>
<text x="92.9" y="90.2">1</text>
<text x="92.9" y="93.7">2</text>
<text x="41.7" y="97.3">3</text>
<text x="92.9" y="97.3">3</text>
<text x="41.7" y="155.5">1</text>
<text x="92.9" y="155.5">1</text>
<text x="41.7" y="159">2</text>
<text x="92.9" y="159">2</text>
<text x="41.7" y="162.5">3</text>
<text x="92.9" y="162.5">3</text>
<text x="41.7" y="217.2">1</text>
<text x="41.7" y="220.7">2</text>
<text x="92.9" y="217.2">1</text>
<text x="92.9" y="220.7">2</text>
<text x="41.7" y="224.3">3</text>
<text x="92.9" y="224.3">3</text>
</g>
<g font-size="3.2" fill="#00f">
<text x="23.1" y="47.9">2</text>
<text x="26.6" y="46.1">2</text>
<text x="74.3" y="47.9">2</text>
<text x="77.8" y="46.1">2</text>
<text x="23.1" y="51.4">1</text>
<text x="26.6" y="49.6">1</text>
<text x="74.3" y="51.4">1</text>
<text x="77.8" y="49.6">1</text>
<text x="324.1" y="63.7">1</text>
<text x="327.6" y="65.5">5v</text>
<text x="338.6" y="65.5">39</text>
<text x="344.1" y="63.7">20</text>
<text x="324.1" y="67.3">2</text>
<text x="327.6" y="69">33v</text>
<text x="338.6" y="69">36</text>
<text x="344.1" y="70.8">18</text>
<text x="344.1" y="67.3">19</text>
<text x="324.1" y="74.3">4</text>
<text x="324.1" y="77.9">5</text>
<text x="327.6" y="76.1">En</text>
<text x="338.6" y="76.1">34</text>
<text x="338.6" y="72.6">35</text>
<text x="344.1" y="77.9">16</text>
<text x="344.1" y="74.3">17</text>
<text x="161.9" y="83.1">1</text>
<text x="199.5" y="83.1">10</text>
<text x="324.1" y="81.4">6</text>
<text x="327.6" y="79.6">0</text>
<text x="327.6" y="83.1">1</text>
<text x="338.6" y="83.1">32</text>
<text x="338.6" y="79.6">33</text>
<text x="344.1" y="81.4">15</text>
<text x="161.9" y="86.7">2</text>
<text x="165.3" y="84.9">ADDR</text>
<text x="165.3" y="88.4">ALERT/RDY</text>
<text x="191.2" y="88.4">SDA</text>
<text x="191.9" y="84.9">SCL</text>
<text x="199.5" y="86.7">9</text>
<text x="324.1" y="84.9">7</text>
<text x="324.1" y="88.4">8</text>
<text x="327.6" y="86.7">2</text>
<text x="338.6" y="86.7">16</text>
<text x="344.1" y="88.4">13</text>
<text x="344.1" y="84.9">14</text>
<text x="161.9" y="93.7">4</text>
<text x="165.3" y="95.5">AIN0</text>
<text x="190.1" y="95.5">AIN3</text>
<text x="199.5" y="93.7">7</text>
<text x="322.1" y="95.5">10</text>
<text x="324.1" y="92">9</text>
<text x="327.6" y="90.2">3</text>
<text x="327.6" y="93.7">4</text>
<text x="338.6" y="93.7">14</text>
<text x="338.6" y="90.2">15</text>
<text x="344.1" y="95.5">11</text>
<text x="344.1" y="92">12</text>
<text x="161.9" y="97.3">5</text>
<text x="165.3" y="99">AIN1</text>
<text x="190.1" y="99">AIN2</text>
<text x="199.5" y="97.3">6</text>
<text x="327.6" y="97.3">5</text>
<text x="338.6" y="97.3">13</text>
<text x="23.1" y="113.1">2</text>
<text x="26.6" y="111.4">2</text>
<text x="74.3" y="113.1">2</text>
<text x="77.8" y="111.4">2</text>
<text x="23.1" y="116.7">1</text>
<text x="26.6" y="114.9">1</text>
<text x="74.3" y="116.7">1</text>
<text x="77.8" y="114.9">1</text>
<text x="160.1" y="123.7">1</text>
<text x="163.6" y="125.5">ADDR</text>
<text x="190.1" y="125.5">SCL</text>
<text x="197.7" y="123.7">10</text>
<text x="160.1" y="127.2">2</text>
<text x="163.6" y="129">ALERT/RDY</text>
<text x="189.5" y="129">SDA</text>
<text x="197.7" y="127.2">9</text>
<text x="160.1" y="134.3">4</text>
<text x="160.1" y="137.8">5</text>
<text x="163.6" y="136.1">AIN0</text>
<text x="188.4" y="136.1">AIN3</text>
<text x="197.7" y="137.8">6</text>
<text x="197.7" y="134.3">7</text>
<text x="163.6" y="139.6">AIN1</text>
<text x="188.4" y="139.6">AIN2</text>
<text x="261.3" y="159">3</text>
<text x="264.8" y="160.8">2</text>
<text x="264.8" y="157.2">3</text>
<text x="261.3" y="166.1">1</text>
<text x="261.3" y="162.5">2</text>
<text x="264.8" y="164.3">1</text>
<text x="23.1" y="178.4">2</text>
<text x="26.6" y="176.6">2</text>
<text x="74.3" y="178.4">2</text>
<text x="77.8" y="176.6">2</text>
<text x="364.7" y="174.9">1</text>
<text x="364.7" y="178.4">2</text>
<text x="368.2" y="176.6">1</text>
<text x="23.1" y="181.9">1</text>
<text x="26.6" y="180.2">1</text>
<text x="74.3" y="181.9">1</text>
<text x="77.8" y="180.2">1</text>
<text x="261.3" y="185.5">2</text>
<text x="261.3" y="181.9">3</text>
<text x="264.8" y="183.7">2</text>
<text x="264.8" y="180.2">3</text>
<text x="364.7" y="181.9">3</text>
<text x="364.7" y="185.5">4</text>
<text x="368.2" y="180.2">2</text>
<text x="368.2" y="183.7">3</text>
<text x="261.3" y="189">1</text>
<text x="264.8" y="187.2">1</text>
<text x="368.2" y="187.2">4</text>
<text x="264.8" y="203.1">3</text>
<text x="261.3" y="208.4">2</text>
<text x="261.3" y="204.9">3</text>
<text x="264.8" y="206.6">2</text>
<text x="261.3" y="211.9">1</text>
<text x="264.8" y="210.1">1</text>
<text x="261.3" y="227.8">3</text>
<text x="264.8" y="226">3</text>
<text x="261.3" y="231.3">2</text>
<text x="264.8" y="233.1">1</text>
<text x="264.8" y="229.6">2</text>
<text x="26.6" y="238.4">2</text>
<text x="77.8" y="238.4">2</text>
<text x="261.3" y="234.8">1</text>
<text x="23.1" y="243.7">1</text>
<text x="23.1" y="240.1">2</text>
<text x="26.6" y="241.9">1</text>
<text x="74.3" y="243.7">1</text>
<text x="74.3" y="240.1">2</text>
<text x="77.8" y="241.9">1</text>
</g>
<g font-size="3.2">
<text x="324.1" y="70.8">3</text>
<text x="327.6" y="72.6">Gnd</text>
<text x="161.9" y="90.2">3</text>
<text x="165.3" y="92">GND</text>
<text x="160.1" y="130.8">3</text>
<text x="163.6" y="132.5">GND</text>
</g>
<g font-size="3.2" fill="#f00">
<text x="191" y="92">VDD</text>
<text x="199.5" y="90.2">8</text>
<text x="197.7" y="130.8">8</text>
<text x="189.2" y="132.5">VDD</text>
</g>
<g font-size="2.5" fill="#8d2323">
<text x="50.8" y="28.8">Flex</text>
<text x="102" y="28.8">J12=</text>
<text x="50.8" y="32.3">Piezo</text>
<text x="102" y="32.3">J23=</text>
<text x="50.8" y="92.3">J12=</text>
<text x="50.8" y="95.8">J23=</text>
<text x="102" y="92.3">J12=</text>
<text x="102" y="95.8">J23=</text>
<text x="50.8" y="157.6">J12=</text>
<text x="50.8" y="161.1">J23=</text>
<text x="102" y="157.6">J12=</text>
<text x="102" y="161.1">J23=</text>
<text x="50.8" y="219.3">J12=</text>
<text x="102" y="219.3">J12=</text>
<text x="50.8" y="222.8">J23=</text>
<text x="102" y="222.8">J23=</text>
</g>
</svg>
